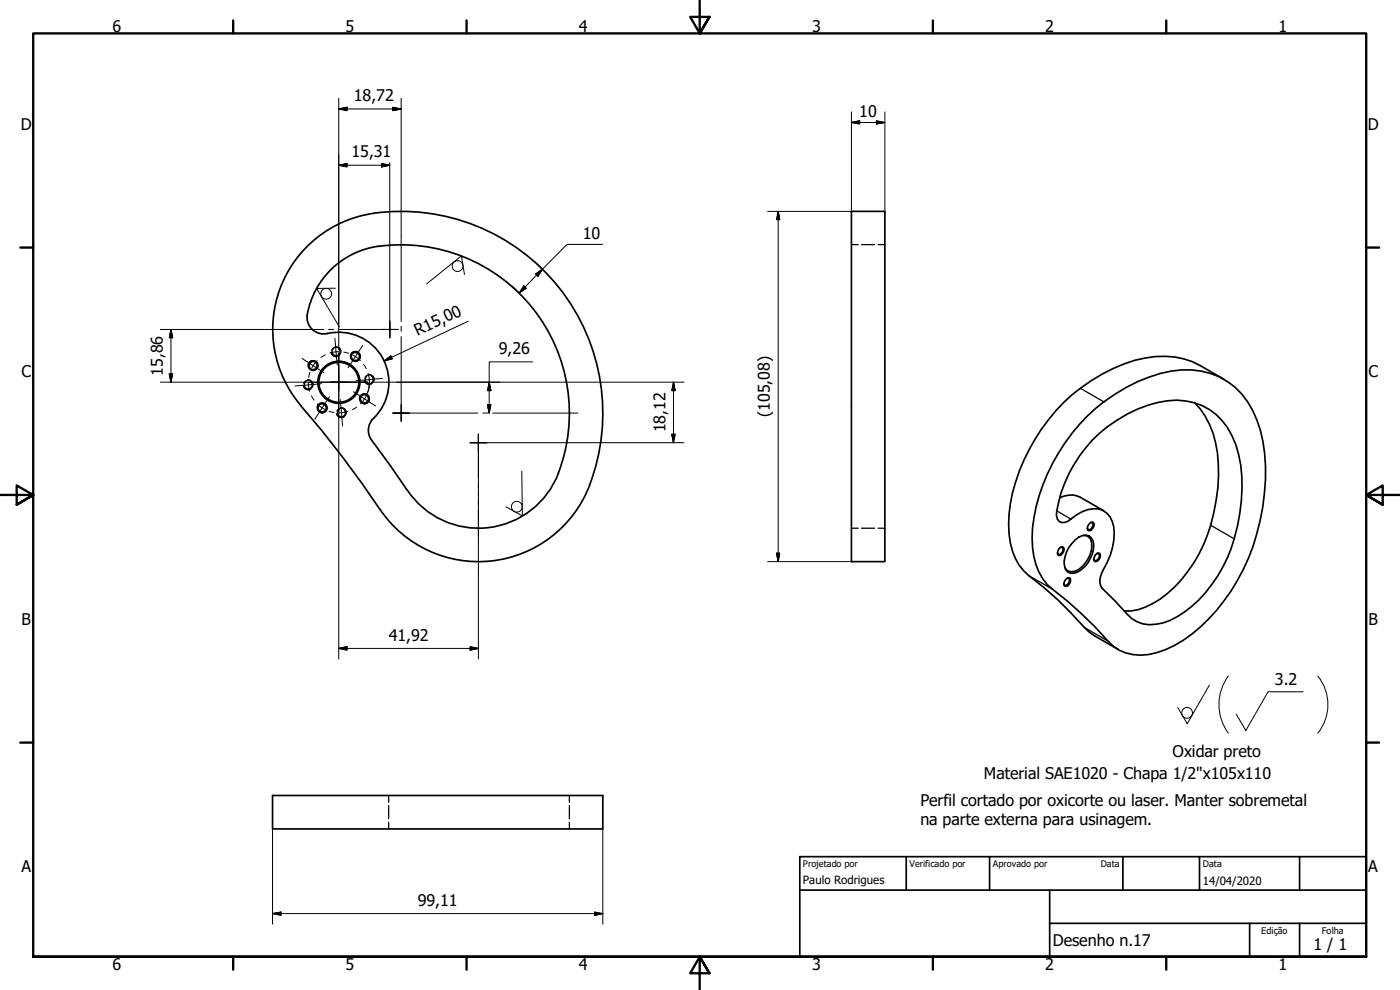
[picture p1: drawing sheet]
<svg xmlns="http://www.w3.org/2000/svg" width="420mm" height="297mm" viewBox="0 0 420 297" stroke-linecap="round" stroke-linejoin="round" font-family="sans-serif">
<g fill="none" stroke="#000" stroke-width=".51">
<path d="M255.5 63.4h10.1v105.1h-10.1zM367.3 113.8l-7.1-4.1a23.6 23.6 0 0 0-16.5-2.3 52.3 52.3 0 0 0-34.8 27.5 46.2 46.2 0 0 0-6.1 25.3 17.4 17.4 0 0 0 5.9 12.5 103.2 103.2 0 0 1 16.7 15.6l1.5 1.4 1.6 1.1 7.1 4.1M90.4 121.8a309.3 309.3 0 0 1 23.5 30.9M90.4 121.8a35.2 35.2 0 0 1-5.8-36.6 35.2 35.2 0 0 1 30.3-21.5 60.5 60.5 0 0 1 62 81.9M326.3 124.8a50.3 50.3 0 0 1 25.1-13.4 22.1 22.1 0 0 1 25.8 14.6 50.2 50.2 0 0 1 1.8 26.1 60.2 60.2 0 0 1-21.4 38.3 26.8 26.8 0 0 1-15.3 6.2 12.7 12.7 0 0 1-9.8-4.3 129.9 129.9 0 0 0-18.2-16.9 20.2 20.2 0 0 1-4.5-14 55.6 55.6 0 0 1 16.5-36.6zM327.9 131.9a40.3 40.3 0 0 1 22.5-11.6 18.5 18.5 0 0 1 20.5 13.2 48.6 48.6 0 0 1-.5 28.2 40.6 40.6 0 0 1-17.1 23.3 13.3 13.3 0 0 1-12.1 1.5l-1.5-.8-1.3-1.3-7.6-7.9a5 5 0 0 1 .4-5.6 20.2 20.2 0 0 0 3.1-12.7 5.9 5.9 0 0 0-7.8-5.3 17.6 17.6 0 0 0-6.1 3.5 2.11 2.11 0 0 1-2.2 .2 2.11 2.11 0 0 1-1.1-1.9 39.7 39.7 0 0 1 10.8-22.8zM358.5 120.8a26.5 26.5 0 0 1 7.1 18.4 50.5 50.5 0 0 1-11 34.7 27.6 27.6 0 0 1-13 9l-2.2 .4h-2M167.6 142a50.4 50.4 0 0 0-57.5-67.4 24.7 24.7 0 0 0-17.9 21.1 5 5 0 0 0 6.1 4.4 15.1 15.1 0 0 1 16.8 7.8 15.1 15.1 0 0 1-3.6 18.2 5 5 0 0 0 .1 6l10.6 15M167.6 142a25.7 25.7 0 0 1-45.3 5.1M177 145.5a35.7 35.7 0 0 1-63.1 7.2M318 149.3a7.1 7.1 0 0 1 6.2-.1l7.1 4.1M326.8 157.2l1.1-.6 .3 .3a1.81 1.81 0 0 1-1.4 2.3l-.3-.1-.2-.6z"/>
<path d="M327.3 156.8h.4a1.32 1.32 0 0 1 .1 1.4 1.32 1.32 0 0 1-1.3 .7l-.2-.4M317.8 164.6l.5-.4 .5-.1 .4 .2a1.84 1.84 0 0 1-1.4 2.4 1.31 1.31 0 0 1 0-2.1zM318.3 164.3l.4-.1a1.29 1.29 0 0 1 .1 1.5 1.29 1.29 0 0 1-1.3 .6l-.1-.5M319.8 173.9l.5-.4 .5-.2 .4 .2a1.84 1.84 0 0 1-1.4 2.4l-.4-.1-.1-.6zM320.2 173.5h.5a1.32 1.32 0 0 1 .1 1.4 1.32 1.32 0 0 1-1.3 .7l-.2-.5M322.7 162a4.1 4.1 0 0 1 4.1-1.2 3.6 3.6 0 0 1 1.4 3.9 8.8 8.8 0 0 1-6 7.3 2.3 2.3 0 0 1-2.7-2.2 9.2 9.2 0 0 1 3.2-7.8zM325.2 160.6a2.26 2.26 0 0 1 2.4 2.2 8.9 8.9 0 0 1-4.9 8.6 2.31 2.31 0 0 1-3.1-1.1M328.7 166.5l1.1-.6 .3 .3a1.81 1.81 0 0 1-1.4 2.3l-.5-.7zM329.2 166.1l.4-.1a1.29 1.29 0 0 1 .2 1.5 1.29 1.29 0 0 1-1.4 .6l-.2-.3M81.8 238.7h99.1v10h-99.1z"/>
<circle cx="93.9" cy="109.7" r="1.24"/>
<circle cx="93.9" cy="109.7" r="1.43"/>
<circle cx="101.7" cy="114.7" r="6.3"/>
<circle cx="101.7" cy="114.7" r="6"/>
<circle cx="106.6" cy="107" r="1.24"/>
<circle cx="106.6" cy="107" r="1.43"/>
<circle cx="109.4" cy="119.7" r="1.24"/>
<circle cx="109.4" cy="119.7" r="1.43"/>
<circle cx="96.7" cy="122.4" r="1.24"/>
<circle cx="96.7" cy="122.4" r="1.43"/>
</g>
<!-- layer: Oculto (ISO) -->
<g fill="none" stroke="#000" stroke-width=".38">
<path d="M255.5 73.4h2.1M258.5 73.4h4M263.5 73.4h2.1M91.1 115.7a1.48 1.48 0 0 0 2.1 1.1M91.2 115a1.38 1.38 0 0 1 1.3-1 1.38 1.38 0 0 1 1.4 1M91.2 115.9a1.41 1.41 0 0 0 1.3 1 1.41 1.41 0 0 0 1.4-1M91.8 114.5a1.18 1.18 0 0 0 0 2 1.25 1.25 0 0 0 1.4 0 1.25 1.25 0 0 0 .5-1.2l-.5-.8M92.3 114a1.47 1.47 0 0 1 1.7 1.7M99.4 105.8a1.52 1.52 0 0 0 2.1 1.1M99.6 105.1a1.37 1.37 0 0 1 1.3-1 1.37 1.37 0 0 1 1.3 1M99.6 106v.2a1.36 1.36 0 0 0 1.4 .8 1.36 1.36 0 0 0 1.2-1M100.1 104.6l-.2 .1a1.22 1.22 0 0 0-.2 1.3 1.22 1.22 0 0 0 1.1 .7l.7-.2a1.18 1.18 0 0 0 0-1.9"/>
<path d="M100.6 104.1a1.49 1.49 0 0 1 1.8 1.6M109.3 114.2a1.45 1.45 0 0 0 2.2 1M109.5 113.5a1.34 1.34 0 0 1 1.3-1.1 1.34 1.34 0 0 1 1.3 1.1M109.5 114.3a1.34 1.34 0 0 0 1.3 1 1.34 1.34 0 0 0 1.3-1M110.1 112.9a1.22 1.22 0 0 0-.2 1.8 1.22 1.22 0 0 0 1.8 0 1.22 1.22 0 0 0-.2-1.8M110.6 112.4a1.56 1.56 0 0 1 1.7 1.7M101 124.1a1.49 1.49 0 0 0 2.2 1M101.2 123.4a1.34 1.34 0 0 1 1.3-1 1.34 1.34 0 0 1 1.3 1M101.2 124.3a1.34 1.34 0 0 0 1.3 1 1.34 1.34 0 0 0 1.3-1M101.8 122.9a1.22 1.22 0 0 0-.5 1.3 1.22 1.22 0 0 0 1.2 .9 1.24 1.24 0 0 0 1.1-.9 1.24 1.24 0 0 0-.4-1.3M102.2 122.4a1.48 1.48 0 0 1 1.7 1.7M255.5 158.5h2.1"/>
<path d="M258.5 158.5h4M263.5 158.5h2.1M116.6 238.7v2M170.9 238.7v2M116.6 241.7v4M116.6 246.7v2M170.9 241.7v4M170.9 246.7v2"/>
</g>
<path d="M92.5 109.4a1.49 1.49 0 0 1 1.7-1.2 1.49 1.49 0 0 1 1.2 1.7 1.49 1.49 0 0 1-1.7 1.3M105.2 106.7a1.49 1.49 0 0 1 1.7-1.2 1.49 1.49 0 0 1 1.2 1.7 1.49 1.49 0 0 1-1.7 1.2M107.9 119.4a1.49 1.49 0 0 1 1.7-1.2 1.49 1.49 0 0 1 1.2 1.7 1.49 1.49 0 0 1-1.7 1.2M324.2 116.5l7.1 4.1M95.2 122.1a1.49 1.49 0 0 1 1.7-1.2 1.49 1.49 0 0 1 1.2 1.7 1.49 1.49 0 0 1-1.7 1.3M317.2 153.3l4.2 2.5M363.3 157.6l7.1 4.1M308.7 172.7l7.1 4.1M325.4 188.3l7.1 4" fill="none" stroke="#000" stroke-width=".38"/>
<!-- layer: Borda (ISO) -->
<g fill="none" stroke="#000" stroke-width=".7">
<path d="M70 6.1v3.9M140 6.1v3.9M210 0v10l-2.9-4.9h5.8l-2.9 4.9 2.9-4.9M280 6.1v3.9M350 6.1v3.9M6.1 74.3h3.9M410 74.3h3.9M0 148.5h10l-5-2.8v5.7l5-2.9-5 2.9M420 148.5h-10l5-2.8v5.7l-5-2.9 5 2.9M6.1 222.8h3.9M410 222.8h3.9M10 287.1v-277.1h400v277.1h-400h400"/>
<path d="M70 287.1v3.8M140 287.1v3.8M212.9 292l-2.9-4.9 2.9 4.9h-5.8l2.9-4.9v9.9M280 287.1v3.8M350 287.1v3.8"/>
</g>
<path d="M240 257h170v30.1h-170zM272 257v10.1M297 257v10.1M337 257v10.1M360 257v10.1M390 257v10.1M240 267.1h170M315 277h95M315 267.1v20M375 277v10.1M390 277v10.1" fill="none" stroke="#000" stroke-width=".51"/>
<!-- layer: Geometria de rascunho (ISO) -->
<path d="M368.7 202.8a14.4 14.4 0 0 0 0 17.2M395.5 202.8a13.6 13.6 0 0 1 0 17.2" fill="none" stroke="#000" stroke-width=".3"/>
<!-- layer: Marca de centro (ISO) -->
<g fill="none" stroke="#000" stroke-width=".3">
<path d="M120.4 70.9v25.5M79.3 98.9h17.9M98.6 98.9h1.5M101.7 98.9h15.3h-2.5M101.7 97.2v7.8M114.5 98.9h2.5h-2.5M117 96.3v2.6v-2.6M119.4 98.9h-2.4h2.4M120.4 97.9v1.5M90.7 107.6l6.5 4.2M92.9 114.7h17.5M96.5 115.1l-8 .7"/>
<path d="M98.9 119l-4.4 6.8M99.2 114.7h2.5h-2.5M100.5 101.5l.7 8M101.7 109.5v5.2v-2.5M101.7 117.2v-2.5v2.5M101.7 105.9v17.6M101.7 106.4v1.5M102.1 119.9l.7 7.9M104.1 114.7h-2.4h5.2M106.1 117.5l6.6 4.3M108.4 114.7h1.5M108.8 103.6l-4.3 6.7"/>
<path d="M111.4 114.7h7.8M114.8 113.5l-8 .7M117 101.3v-2.4v2.4M120.4 101v22.9v-2.4M117.9 123.9h2.5h-2.5M120.4 126.4v-2.5v2.5M122.9 123.9h-2.5h23M141.1 132.8h2.5h-2.5M143.6 130.3v2.5v-2.5M144.9 123.9h1.5M146.1 132.8h-2.5h2.5M147.9 123.9h25.5"/>
<path d="M143.6 143.4v-10.6v15.6M143.6 144.9v1.5M143.6 147.9v23.1"/>
</g>
<g fill="none" stroke="#000" stroke-width=".3">
<path d="M101.7 32.7l2.4-.5v1zM101.7 29.5v67.7M101.7 32.7h18.7M117.9 32.2l2.5 .5-2.5 .5zM120.4 29.5v41.4M255.5 36.8l2.5-.6v1zM255.5 36.8h10.1M255.5 33.6v30.4M263 36.2l2.6 .6-2.6 .4zM265.6 33.6v30.4M101.7 49.6l2.4-.5v1zM101.7 49.6h15.3"/>
<path d="M114.5 49.1l2.5 .5-2.5 .5zM117 48.8v47.5M180.8 73.3h-10.6l-7.4 7.5-2.3-2.3M230.4 63.4h25.1M233.6 63.4l.4 2.5h-1zM233.6 63.4v105.1M48.1 98.9h31.2M51.3 98.9l.5 2.4h-1zM51.3 98.9v15.8M140.5 96.4l-25.2 11.9M157.2 85.8l.7 .7-2.1 1.4zM160.7 82.2l2.1-1.4-1.4 2.1z"/>
<path d="M162.8 80.8l-7 7.1-2.3-2.2M48.1 114.7h44.8M50.8 112.2h1l-.5 2.5zM115.3 108.3l2-1.5 .4 .9zM119.2 114.7h1.1M120.5 114.7h84.8M146.8 114.7l.5 2.5h-1zM159.8 108.6h-13v15.3M202.1 114.7l.5 2.5h-1zM202.1 114.7v18.1M101.7 123.5v74.2M146.1 132.8h59.2"/>
<path d="M146.3 121.5h1l-.5 2.4zM201.6 130.3h1l-.5 2.5zM143.6 171v26.7M230.4 168.5h25.1M233 166h1l-.4 2.5zM101.7 194.5l2.4-.5v1.1zM101.7 194.5h41.9M141.1 194l2.5 .5-2.5 .6zM81.8 248.7v28.6M180.9 248.7v28.6M81.8 274.1l2.5-.4v.9zM81.8 274.1h99.1"/>
<path d="M178.4 273.7l2.5 .4-2.5 .5z"/>
</g>
<g fill="#000" stroke="#000" stroke-width=".3">
<path d="M101.7 32.7l2.4-.5zM101.7 32.7l2.4-.5v1zM117.9 33.2l2.5-.5zM117.9 32.2l2.5 .5-2.5 .5zM255.5 36.8l2.5-.6zM255.5 36.8l2.5-.6v1zM263 37.2l2.6-.4zM263 36.2l2.6 .6-2.6 .4zM101.7 49.6l2.4-.5zM101.7 49.6l2.4-.5v1zM114.5 50.1l2.5-.5zM114.5 49.1l2.5 .5-2.5 .5z"/>
<path d="M233.6 63.4l.4 2.5zM233.6 63.4l.4 2.5h-1zM157.2 85.8l-1.4 2.1zM157.2 85.8l.7 .7-2.1 1.4zM162.8 80.8l-1.4 2.1zM160.7 82.2l2.1-1.4-1.4 2.1zM50.8 112.2l.5 2.5zM50.8 112.2h1l-.5 2.5zM51.3 98.9l.5 2.4zM51.3 98.9l.5 2.4h-1zM115.3 108.3l2-1.5zM115.3 108.3l2-1.5 .4 .9z"/>
<path d="M146.8 114.7l.5 2.5zM146.8 114.7l.5 2.5h-1zM202.1 114.7l.5 2.5zM202.1 114.7l.5 2.5h-1zM146.3 121.5l.5 2.4zM146.3 121.5h1l-.5 2.4zM201.6 130.3l.5 2.5zM201.6 130.3h1l-.5 2.5zM233 166l.6 2.5zM233 166h1l-.4 2.5zM101.7 194.5l2.4-.5zM101.7 194.5l2.4-.5v1.1z"/>
<path d="M141.1 195.1l2.5-.6zM141.1 194l2.5 .5-2.5 .6zM81.8 274.1l2.5-.4zM81.8 274.1l2.5-.4v.9zM178.4 274.6l2.5-.5zM178.4 273.7l2.5 .4-2.5 .5z"/>
</g>
<!-- layer: Linha de centro (ISO) -->
<g fill="none" stroke="#000" stroke-width=".3">
<path d="M92.5 114.7l.4 2.7M93 111.8l-.4 1.4M93.5 118.8l.7 1.3M95.2 108.2l-1.6 2.2M97.6 106.5l-1.3 .7M101.7 105.5l-2.7 .4M103.2 105.6l1.4 .4M106 106.6l2.2 1.6M109.1 109.3l.8 1.3M110.5 112l.2 1.1a9.2 9.2 0 0 1-.4 4.7M110.8 114a9.2 9.2 0 0 1-2.6 7.2M95.2 121.2l2.2 1.6"/>
<path d="M98.8 123.4l1.4 .4M104.4 123.5l-2.7 .4M107.1 122.1l-1.3 .8"/>
</g>
<g fill="none" stroke="#000" stroke-width=".3">
<path d="M100.6 86.5h-5.6l6.9 11.6M139.4 82.3l-.9-5.5-10.5 8.4M156.6 141.4l.2 13.4-5-2.7M363 205.5l-6.7 11.7-2.9-4.9M391.1 207.6h-10.5l-6.7 11.6-2.9-4.9"/>
<circle cx="137.3" cy="79.8" r="1.62"/>
<circle cx="97.9" cy="88.2" r="1.62"/>
<circle cx="155.1" cy="152" r="1.62"/>
<circle cx="356.3" cy="213.9" r="1.62"/>
</g>
<g font-size="4.8">
<text x="33.7" y="9.6">6</text>
<text x="103.7" y="9.6">5</text>
<text x="173.7" y="9.6">4</text>
<text x="243.7" y="9.6">3</text>
<text x="313.7" y="9.6">2</text>
<text x="383.7" y="9.6">1</text>
<text x="106.2" y="30.3">18,72</text>
<text x="257.9" y="35.1">10</text>
<text x="6.2" y="38.9">D</text>
<text x="410.5" y="38.9">D</text>
<text x="105.5" y="47.2">15,31</text>
<text x="174.9" y="71.7">10</text>
<text x="125.3" y="100.9" transform="rotate(-25 125.3 100.9)">R15,00</text>
<text x="149.7" y="106.2">9,26</text>
<text x="6.4" y="113.1">C</text>
<text x="48.9" y="112.8" transform="rotate(-90 48.9 112.8)">15,86</text>
<text x="410.7" y="113.1">C</text>
<text x="231" y="125.1" transform="rotate(-90 231 125.1)">(105,08)</text>
<text x="199.7" y="129.7" transform="rotate(-90 199.7 129.7)">18,12</text>
<text x="6.4" y="187.4">B</text>
<text x="410.7" y="187.4">B</text>
<text x="116.6" y="192.2">41,92</text>
<text x="382.6" y="205.5">3.2</text>
<text x="351.9" y="227.1">Oxidar preto</text>
<text x="295.3" y="233.6">Material SAE1020 - Chapa 1/2&quot;x105x110</text>
<text x="276.2" y="241.8">Perfil cortado por oxicorte ou laser. Manter sobremetal</text>
<text x="276.2" y="247.6">na parte externa para usinagem.</text>
<text x="6.4" y="261.7">A</text>
<text x="410.7" y="261.7">A</text>
<text x="125.3" y="271.8">99,11</text>
<text x="316" y="283.8">Desenho n.17</text>
<text x="394.2" y="285">1 / 1</text>
<text x="33.7" y="290.9">6</text>
<text x="103.7" y="290.9">5</text>
<text x="173.7" y="290.9">4</text>
<text x="243.7" y="290.9">3</text>
<text x="313.7" y="290.9">2</text>
<text x="383.7" y="290.9">1</text>
</g>
<g font-size="3.4">
<text x="241" y="265.4">Paulo Rodrigues</text>
<text x="361" y="265.5">14/04/2020</text>
</g>
<g font-size="2.7">
<text x="241" y="260.1">Projetado por</text>
<text x="273" y="260.1">Verificado por</text>
<text x="298" y="260.1">Aprovado por</text>
<text x="330.3" y="260">Data</text>
<text x="361" y="260">Data</text>
<text x="378.5" y="280.2">Edição</text>
<text x="396.7" y="280.1">Folha</text>
</g>
</svg>
